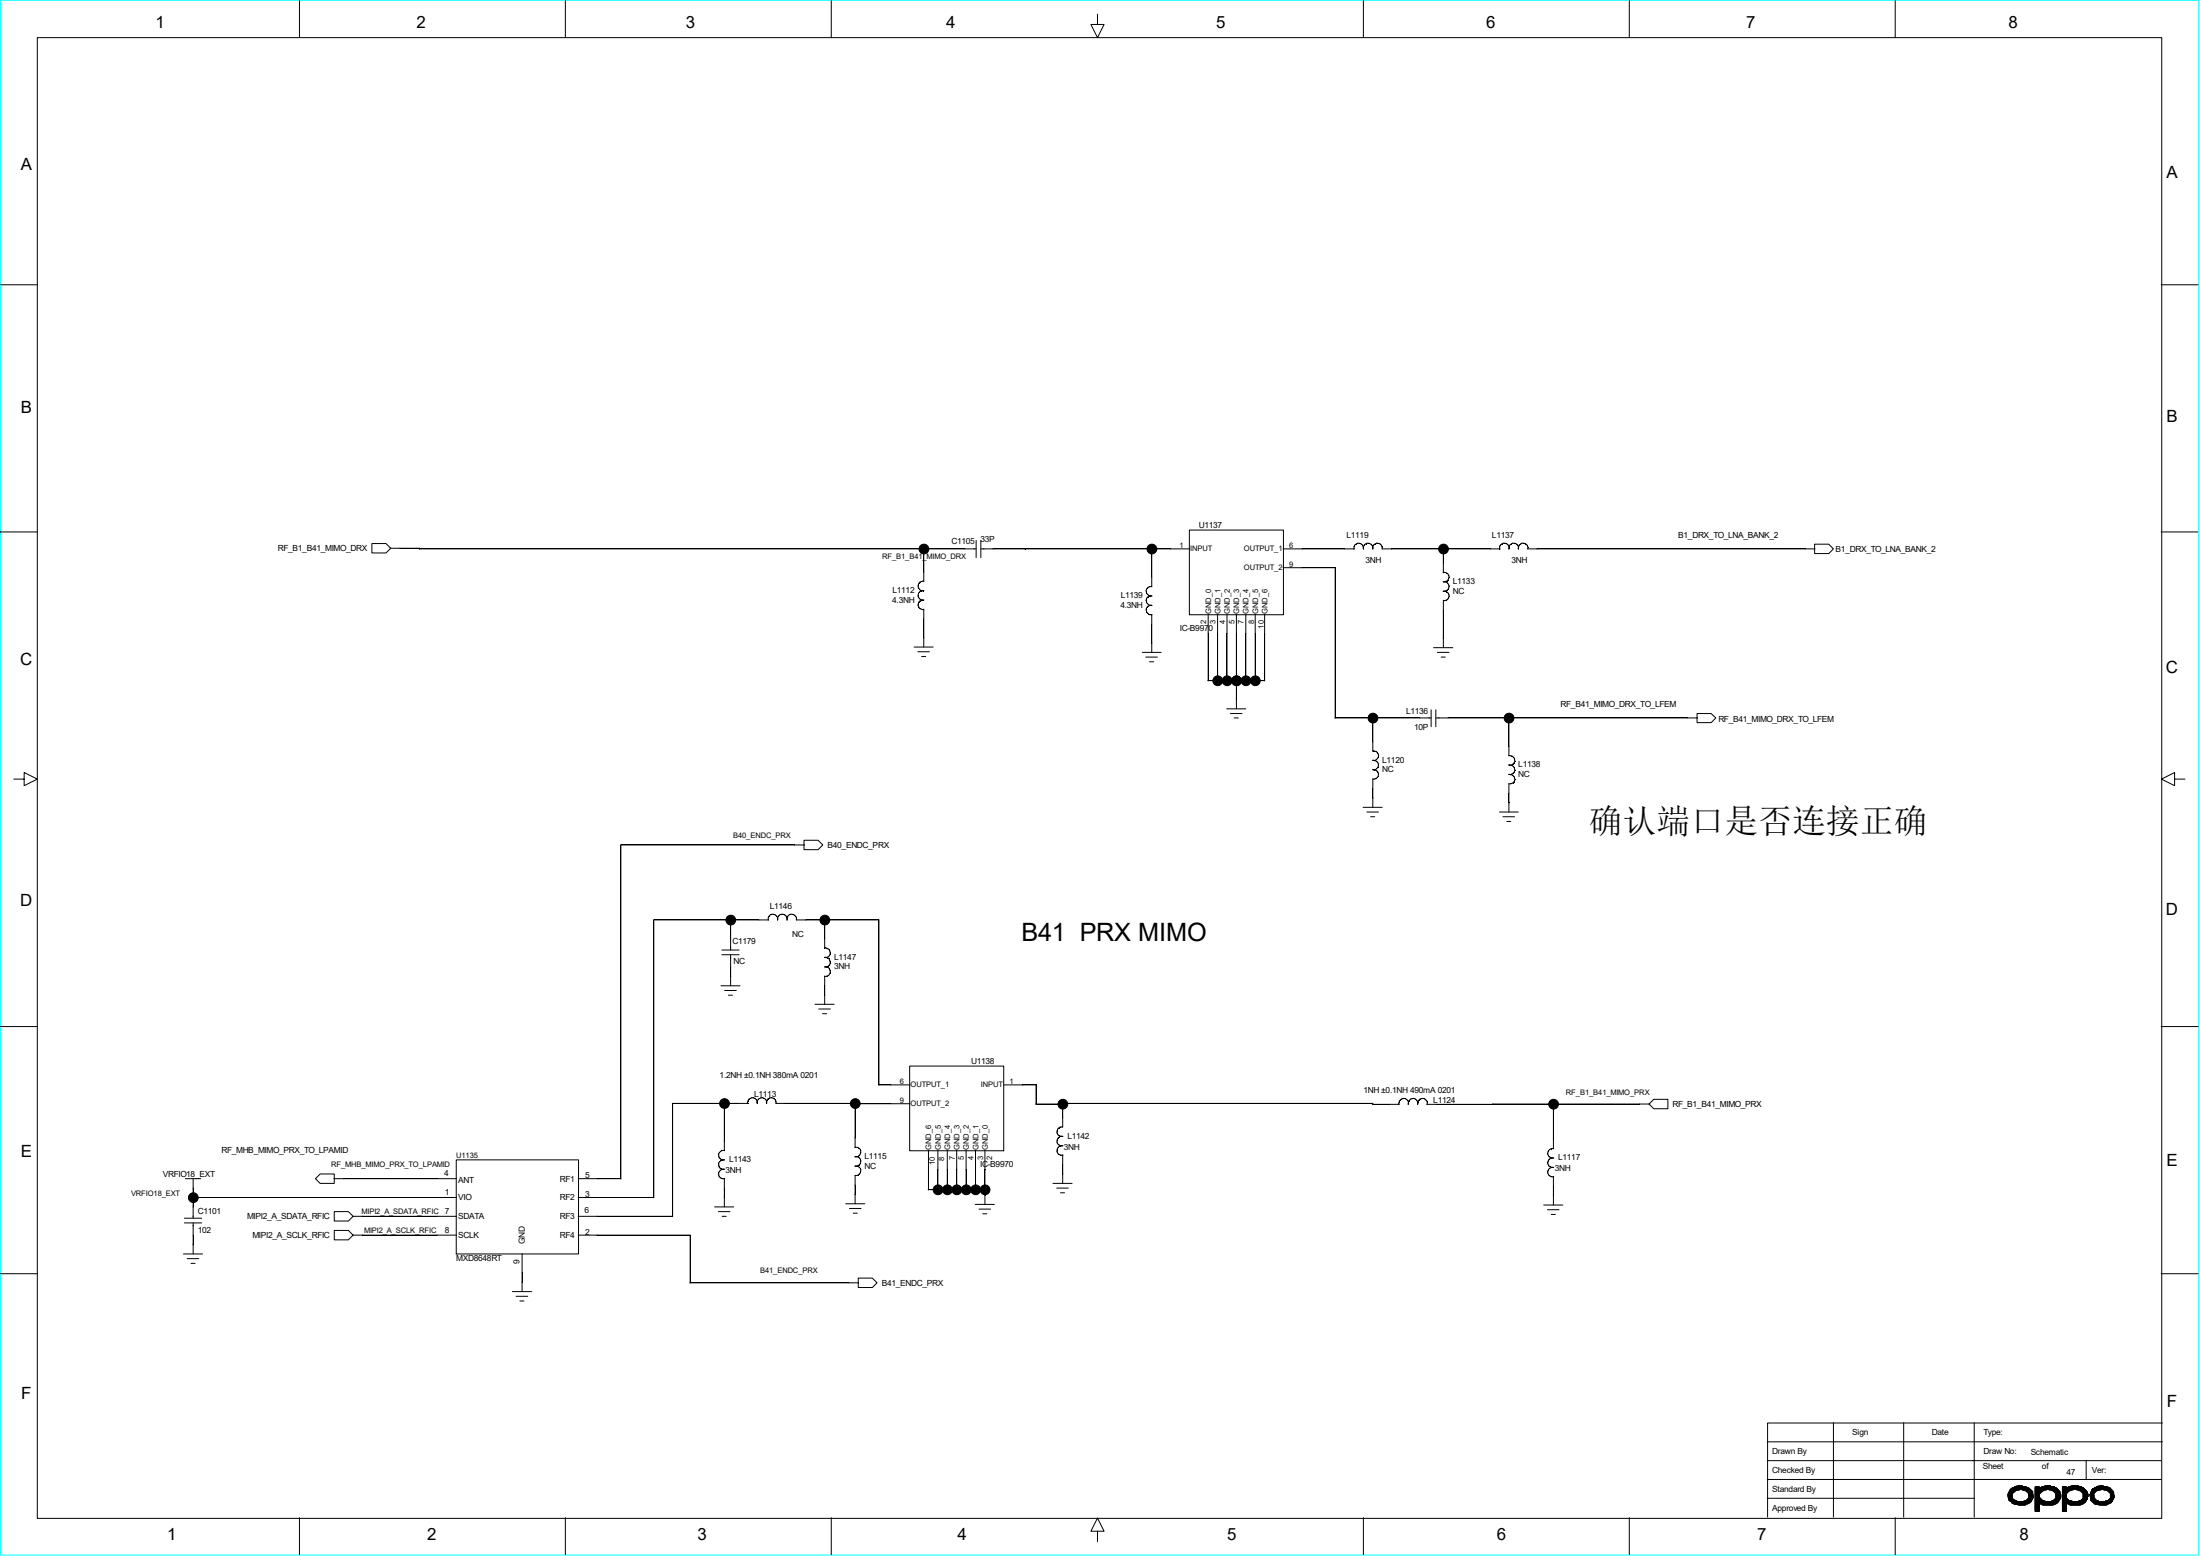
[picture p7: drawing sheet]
<svg xmlns="http://www.w3.org/2000/svg" width="297mm" height="210mm" viewBox="0 0 297 210" stroke-linecap="round" stroke-linejoin="round" font-family="sans-serif">
<path d="M.1 0h296.7v209.9h-296.7z" fill="none" stroke="#0ff" stroke-width=".14"/>
<g fill="none" stroke="#000" stroke-width=".14">
<path d="M5 5.1h286.8v199.8h-286.8zM40.4 .1v5M76.3 .1v5M112.2 .1v5M148.2 1.9v1.4h.9l-.9 1.8-.9-1.8h.9M184.1 .1v5M220 .1v5M255.9 .1v5M0 38.4h5M291.8 38.4h5M0 71.8h5M50.2 73.4h1.9l.6 .6-.6 .6h-1.9z"/>
<path d="M52.7 74h3.9v.1M56.6 74.1h75.2M124 79.2l.3 .5h.4h-.2M124.5 78.4h.2M124.5 78.4a.67 .67 0 0 0-.5 .8M124.5 79.7a.67 .67 0 0 0-.5 .8M124.7 74.1v4.4M131.8 72.9v2.4M132.4 74.1h28.2M132.4 72.9v2.4M155.3 79.2h.2M155.3 79.2a.65 .65 0 0 0-.6 .7 .65 .65 0 0 0 .8 .5"/>
<path d="M155.5 74.1v5.1M160.6 71.5h12.7v11.5h-12.7zM173.2 74.1h9.6M173.2 76.6h7.1v20.3M183.3 73.3h.2a.64 .64 0 0 1 .6 .6M183.3 73.3a.67 .67 0 0 0-.5 .8M184.5 73.3h.2a.64 .64 0 0 1 .6 .6M184.6 73.3a.67 .67 0 0 0-.5 .8M185.8 73.3h.2a.64 .64 0 0 1 .6 .6M185.8 73.3a.67 .67 0 0 0-.5 .8M186.6 74.1h15.9M186.6 73.9v.2"/>
<path d="M194.8 78.5h.3l.4 .2 .1 .3M194.8 77.3h.3l.4 .1 .1 .4M194.8 79.8h.3l.4 .2 .1 .3M194.9 74.1v3.2M195.6 77.7v.2a.64 .64 0 0 1-.6 .6M195.6 79v.2a.64 .64 0 0 1-.6 .6M202.9 73.3a.64 .64 0 0 1 .8 .8M202.9 73.3l-.1 .1a.52 .52 0 0 0-.3 .7M204.2 73.3a.64 .64 0 0 1 .8 .8M204.2 73.3l-.2 .1a.61 .61 0 0 0-.3 .7M205.4 73.3a.67 .67 0 0 1 .8 .8M205.5 73.3l-.2 .1a.61 .61 0 0 0-.3 .7"/>
<path d="M206.2 74.1h38.8M245 73.4h1.9l.6 .7-.6 .6h-1.9zM291.8 71.8h5M123.4 87.3h2.6M123.9 88h1.6M124 80.5a.65 .65 0 0 0 .7 .5h-.2M124 81.7a.65 .65 0 0 0 .7 .6M124.4 88.6h.6M124.5 81a.67 .67 0 0 0-.5 .8M124.7 82.2v5.1M154.2 88.1h2.6M154.7 88.7h1.6"/>
<path d="M155.2 89.3h.5M155.3 80.4a.65 .65 0 0 0-.6 .8 .65 .65 0 0 0 .8 .5M155.3 81.7a.65 .65 0 0 0-.6 .8 .65 .65 0 0 0 .8 .5M155.5 82.9v5.2M163.1 91.9h7.6M163.1 82.9v9M164.4 82.9v9M165.6 95.7h2.6M165.7 82.9v9M166.1 96.3h1.6M166.6 96.9h.6M166.9 82.9v12.8"/>
<path d="M168.2 82.9v9M169.5 82.9v9M170.7 82.9v9M180.2 96.9h13M185.3 96.9v4.5M193.2 95.8v2.3M193.5 87.4h2.6M193.8 96.9h35.4M193.8 95.8v2.3M194.1 88.1h1.5M194.6 88.7h.5M194.9 81v6.4"/>
<path d="M194.9 81.1h.2M195.6 80.3v.2a.64 .64 0 0 1-.6 .6M203.7 96.9v5.1M229.1 96.3h1.9l.6 .6-.6 .6h-1.9zM1.9 105.2h1.4v-.9l1.7 .9-1.7 .8v-.8M83.8 114h24.8M83.8 114v45.1M108.5 113.4h1.9l.7 .6-.7 .7h-1.9zM184 109h2.6M184.5 109.6h1.6M185 110.2h.6M185.3 101.3a.72 .72 0 0 1 .8 .6"/>
<path d="M185.3 102.6a.72 .72 0 0 1 .8 .5M185.3 103.9h.1M185.3 105.1v3.9M185.3 103.9l.5 .1 .3 .4M185.3 105.2h.2M186.1 101.8a.67 .67 0 0 1-.8 .8M186.1 103.1a.74 .74 0 0 1-.6 .8M186.1 104.4a.67 .67 0 0 1-.6 .8M202.4 109.6h2.6M202.9 110.2h1.6M203.4 110.9h.6M203.7 102a.66 .66 0 0 1 .8 .6 .66 .66 0 0 1-.8 .7"/>
<path d="M203.7 103.3a.66 .66 0 0 1 .8 .6 .66 .66 0 0 1-.8 .6M203.7 104.5a.65 .65 0 0 1 .8 .5 .65 .65 0 0 1-.6 .8M203.7 105.7v3.9M203.7 105.8h.3M293.6 105.2v-.9l-1.8 .9 1.8 .8v-.8h1.4M0 138.6h5M88.2 124.2h15.6M88.3 124.2v37.5M97.3 133.1h2.6M97.5 128.9h2.3M97.5 128.2h2.3M97.8 133.7h1.6"/>
<path d="M98.3 134.3h.6M98.6 124.2v4M98.6 128.9v4.2M104.2 123.4l.5 .1 .3 .5M104.2 123.4a.64 .64 0 0 0-.5 .8M105.5 123.4l.5 .1 .3 .5M105.5 123.4a.64 .64 0 0 0-.5 .8M106.7 123.4l.6 .1 .2 .5M106.8 123.4a.64 .64 0 0 0-.5 .8M107.5 124.2h11.2v22.3M107.5 123.9v.3M110 135.6h2.6"/>
<path d="M110.5 136.2h1.6M111 136.8h.6M111.3 124.2v3.8M111.3 131.7v3.9M111.3 128a.64 .64 0 0 1 .8 .5 .64 .64 0 0 1-.6 .7M111.3 131.8h.2M111.5 129.2h-.2a.64 .64 0 0 1 .8 .6 .64 .64 0 0 1-.6 .7M111.5 130.5h-.2a.64 .64 0 0 1 .8 .6 .64 .64 0 0 1-.6 .7M291.8 138.6h5M25 159.1h2.1M26.1 159.1v5.3M43.2 158.5h1.9v1.2h-1.9l-.6-.6z"/>
<path d="M45.1 159.1h16.5M61.6 156.5h16.5v12.7h-16.5zM78.1 159.1h5.7M90.8 148.9h10.2M90.8 148.9v15.3M97 158.6a.64 .64 0 0 0 .8 .5M97 156a.64 .64 0 0 0 .8 .5M97 157.3a.64 .64 0 0 0 .8 .5M97.5 155.3h.3M97.6 155.3h-.2a.7 .7 0 0 0-.4 .8M97.6 156.5l-.2 .1a.7 .7 0 0 0-.4 .8M97.6 157.8l-.2 .1a.7 .7 0 0 0-.4 .7"/>
<path d="M97.8 148.9v6.4M97.8 159v3.9M101.4 148.2h.2a.64 .64 0 0 1 .6 .6M101.5 148.2l-.5 .3v.4M102.7 148.2h.2a.64 .64 0 0 1 .6 .6M102.7 148.2l-.4 .3-.1 .4v-.2M103.9 148.2a.68 .68 0 0 1 .9 .6M104 148.2a.64 .64 0 0 0-.5 .7v-.2M104.7 148.9h10.7v6M104.8 148.7v.2M115.4 156.1a.67 .67 0 0 1 .8 .5M115.4 154.9a.67 .67 0 0 1 .8 .5"/>
<path d="M115.4 157.4a.67 .67 0 0 1 .8 .5M115.4 149h7.5M115.4 158.6v3.9M115.4 158.7h.3M116.2 155.3v.4a.62 .62 0 0 1-.6 .4M116.2 156.6v.4a.62 .62 0 0 1-.6 .4M116.2 157.9v.3a.62 .62 0 0 1-.6 .5M118.6 146.4h4.3M122.8 143.9h12.7v11.4h-12.7zM125.3 155.3v5.3M126.6 155.3v5.3M127.9 155.3v5.3"/>
<path d="M129.2 155.3v5.3M130.4 155.3v5.3M131.7 155.3v5.3M133 155.3v7.3M135.5 146.4h4.4v2.7M139.8 149h3.7M142.2 159.7h2.5M142.7 152.9a.64 .64 0 0 0 .8 .5M142.7 154.1a.64 .64 0 0 0 .8 .5M142.7 155.4a.64 .64 0 0 0 .8 .5M143.2 152.1h.3M143.3 152.1l-.5 .3-.1 .5"/>
<path d="M143.3 153.4l-.5 .2-.1 .6M143.3 154.6l-.5 .3-.1 .5M143.4 148.9h41.9v.2M143.5 148.9v3.2M143.5 155.9v3.8M185.3 149.1h3.6M190.1 149.1a.66 .66 0 0 0-.6-.9 .66 .66 0 0 0-.7 .9M191.4 149.1a.66 .66 0 0 0-.7-.9 .66 .66 0 0 0-.6 .9M192.6 149.1h8.9M192.7 149.1a.66 .66 0 0 0-.7-.9 .66 .66 0 0 0-.6 .9M201.5 149h21.2M201.5 149v.1"/>
<path d="M209 155.8l.1 .3 .4 .2h.3M209 157.1l.1 .3 .4 .2h.3M209 158.3l.1 .4 .4 .1h.3M209.5 155h.2M209.5 155a.67 .67 0 0 0-.5 .8M209.5 156.3a.67 .67 0 0 0-.5 .8M209.5 157.6a.67 .67 0 0 0-.5 .8M209.7 149v6.1M209.7 158.8v3.8M222.6 149l.7-.6h1.9v1.2h-1.9zM0 171.9h5M24.8 169.2h2.5"/>
<path d="M24.9 165.1h2.3M24.9 164.4h2.3M25.3 169.9h1.5M25.8 170.5h.5M26 161.6h35.6M26.1 165.1v4.1M45.1 166.1h1.9l.7 .6-.7 .6h-1.9zM45.1 163.5h1.9l.7 .7-.7 .6h-1.9zM47.6 166.7h14M47.6 164.2h14M69.2 174.3h2.6M69.7 175h1.5"/>
<path d="M70.2 175.6h.5M70.5 169.2v5.1M78.1 166.7h15.1v6.5M78.1 164.2h12.7M78.1 161.6h10.2M93.1 173.1h22.8M96.5 162.9h2.6M97 163.5h1.6M97.5 164.2h.5M114.2 162.5h2.6M114.7 163.1h1.5M115.2 163.7h.5"/>
<path d="M115.9 172.5h1.9l.6 .6-.6 .7h-1.9zM125.3 160.6h7.7M131.7 162.6h2.5M132.2 163.2h1.5M132.7 163.8h.5M142.7 160.4h1.5M143.2 161h.5M208.4 162.6h2.6M208.9 163.3h1.6M209.4 163.9h.6M291.8 171.9h5M238.6 194.6h53.3"/>
<path d="M238.6 199.7h53.2M238.6 197.1h53.2M247.5 192v12.8M257 192v12.8M266.5 192v12.8M281.6 197.1v2.6M291.9 192.1h-53.3v12.7M40.4 204.9v4.9M76.3 204.9v4.9M112.2 204.9v4.9M148.2 206.7h.9l-.9-1.8-.9 1.8h.9v1.4M184.1 204.9v4.9"/>
<path d="M220 204.9v4.9M238.6 202.2h27.9M255.9 204.9v4.9M271.1 201.6h.6M271.1 201.7h.5M271.1 201.8h.5M271.1 202h.5M271.1 202.1h.5M271.2 202.2h.4M271.2 201.3h.8M271.2 202.4h.7M271.2 202.5h.8"/>
<path d="M271.2 201.5v1M271.2 201.4v.8M271.3 202.6h.8M271.4 201.2v1.4h.6v.4v-.6M271.4 201.2v1.3M271.4 201h2.5M271.5 201v1.6v-1.5v.1M271.5 202.2v.4h.7M271.5 201a2.22 2.22 0 0 1 2.9 .3l.1 .8a1.54 1.54 0 0 1-1.7 1l-.9-.1-.7-.5-.1-.8zM271.6 201.6l.5-.4 .7-.2 .7 .2 .4 .4v.6a1.54 1.54 0 0 1-2.3 0zM271.6 200.9v1.8M271.6 200.8h2.2"/>
<path d="M271.7 200.8v.7M271.7 202.3v.6M271.9 202.5v.5h1.9M271.9 200.8v.7h-.7M272 200.7v.5M272 200.7h1.4M272.1 200.7v.5h-.8M272.1 202.6v.4M272.2 200.7v.4M272.2 202.6v.4M272.2 200.6h.8M272.4 200.7v.4"/>
<path d="M272.4 202.7v.4M272.5 203.1h1M272.5 200.5v.6M272.5 202.7v.4M272.6 200.5v.6h-1.3M272.6 202.7v.4M272.8 200.5v.5M272.8 202.7v.4M272.9 200.5v.5M272.9 202.7v.4M273 200.5v.6h1.2M273 202.7v.4"/>
<path d="M273.1 200.7v.4M273.1 202.7v.4M273.3 200.7v.4M273.3 202.6v.5M273.3 202.6h1M273.4 200.7v.4M273.4 202.6v.5M273.4 201.2h.9M273.5 202.6v.4v-.4M273.5 200.7v.5M273.6 201.3h.8M273.6 200.8v.5"/>
<path d="M273.6 202.4v.6h-1.5M273.7 201.5h.7M273.8 200.8v.7M273.8 202.3v.6M273.9 202.2h.5M273.9 201.6h.5M273.9 201.7h.5M273.9 201.8h.6M273.9 202h.6M273.9 202.1h.6M273.9 200.8v.8M273.9 202.2v.7"/>
<path d="M274 200.9v2h-2.4M274.2 201v1.7h-2.6M274.3 201.2v1.3h-.7M274.4 201.3v1.1h-.7M274.7 202.2h.7M274.7 201h3M274.7 201.2h1.2M274.7 201.6h.6M274.7 201.7h.6M274.7 201.8h.6M274.7 202h.6M274.7 202.1h.6"/>
<path d="M274.7 202.4h.8M274.7 202.5h1M274.7 202.6h1.1M274.7 203h.6M274.7 203.1h.6M274.7 200.8h2.9M274.7 200.7h.6M274.7 203.2h.6M274.7 203.4h.6M274.7 203.5h.6M274.7 203.6h.6M274.7 203.8h.6"/>
<path d="M274.7 203.9h.6M274.8 200.7h.5v.3v-.2l.9-.2h.6l.3 .1a1.21 1.21 0 0 1 1 .9 1.21 1.21 0 0 1-.4 1.3 2.25 2.25 0 0 1-1.4 .2 .83 .83 0 0 1-.9-.2h-.1v1.1h-.5zM274.8 200.7v3.3M274.9 200.7v3.3M275 200.7v3.3M275.2 200.7v3.3M275.3 200.7v3.3h-.6M275.3 201.6l.5-.4 .6-.2 .8 .2 .4 .4v.6a1.54 1.54 0 0 1-2.3 0zM275.4 200.8v.8M275.4 202.2v.7M275.5 203h2.1M275.5 200.8v.7h-.8"/>
<path d="M275.5 202.3v.7M275.6 200.7h1.7M275.7 200.7v.6h-1M275.7 202.4v.6M275.8 200.7v.5M275.8 202.6v.5M275.9 200.7v.4M275.9 202.6v.5M276.1 200.5v.6M276.1 202.6v.5M276.1 200.6h.7M276.2 200.5v.6h-1.5"/>
<path d="M276.2 202.7v.4M276.3 200.5v.6M276.3 202.7v.4M276.4 200.5v.5M276.4 202.7v.4M276.6 200.5v.6M276.6 202.7v.4M276.6 201.1h1.2M276.7 200.5v.6M276.7 202.7v.4M276.8 200.5v.6M276.8 202.7v.4"/>
<path d="M276.9 200.7v.4M276.9 202.6v.5M277 201.2h1M277 202.6h.8M277.1 200.7v.4M277.1 202.6v.5M277.2 200.7v.5M277.2 202.6v.5h-1.4M277.3 201.3h.8M277.3 202.5h.7M277.3 200.7v.6M277.3 202.4v.6"/>
<path d="M277.4 201.5h.7M277.5 200.8v.7M277.5 202.3v.7M277.5 202.2h.7M277.5 201.6h.6M277.5 201.7h.7M277.5 201.8h.7M277.5 202.1h.7M277.6 200.8v.8M277.6 202.2v.7M277.7 200.9v2h-3M277.8 201v1.7h-3.1"/>
<path d="M278 201.2v1.4M278.1 201.3v1.1h-.7M278.2 201.8v.2h-.7M278.4 202.2h.6M278.4 201h3M278.4 201.2h1.1M278.4 201.6h.6M278.4 201.7h.6M278.4 201.8h.6M278.4 202h.6M278.4 202.1h.6M278.4 202.4h.7"/>
<path d="M278.4 202.5h.8M278.4 202.6h1.1M278.4 203h.6M278.4 203.1h.6M278.4 200.8h2.9M278.4 200.7h.6M278.4 203.2h.6M278.4 203.4h.6M278.4 203.5h.6M278.4 203.6h.6M278.4 203.8h.6M278.4 203.9h.6"/>
<path d="M278.5 200.7h.5v.3v-.2h.1a2.02 2.02 0 0 1 2.4 .3l.1 .2a.49 .49 0 0 1 .2 .8 1.18 1.18 0 0 1-1.6 1h-.2a.83 .83 0 0 1-.9-.2h-.1v1.1h-.5zM278.5 200.7v3.3M278.6 200.7v3.3M278.7 200.7v3.3M278.8 200.7v3.3M279 200.7v3.3h-.6M279.1 200.8v.7h-.7M279.1 202.3v.6M279.2 203h2.1M279.2 200.7v.6h-.8M279.2 202.4v.6M279.3 200.7h1.7"/>
<path d="M279.4 200.7v.5M279.4 202.6v.4M279.4 201.2l.7-.2 .8 .2 .4 .4v.6a1.54 1.54 0 0 1-2.3 0v-.6zM279.5 200.7v.4M279.5 202.6v.5M279.6 200.5v.6M279.6 202.6v.5M279.7 200.5v.6h-1.3M279.7 202.6v.5M279.9 200.5v.6M279.9 202.7v.4M280 200.5v.5"/>
<path d="M280 202.7v.4M280.1 200.5v.5M280.1 202.7v.4M280.2 200.5v.5M280.2 202.7v.4M280.3 201.1h1.2M280.4 200.5v.6M280.4 202.7v.4M280.5 200.5v.6M280.5 202.7v.4M280.6 200.5v.6M280.6 202.6v.5"/>
<path d="M280.7 201.2h.9M280.8 200.7v.4M280.8 202.6v.5M280.8 202.6h.7M280.9 200.7v.5M280.9 202.6v.5h-1.5M281 201.3h.8M281 202.5h.6M281 200.7v.6M281 202.4v.6M281.1 201.5h.7M281.1 200.8v.7"/>
<path d="M281.1 202.3v.7M281.2 202.2h.6M281.2 201.6h.7M281.2 201.7h.7M281.2 201.8h.7M281.2 202h.7M281.2 202.1h.6M281.3 200.8v2.1M281.4 200.9v2h-3M281.5 201v1.7h-3.1M281.6 201.2v1.4M281.8 201.3v1.1h-.7"/>
<path d="M282.1 201.7h.6M282.2 201.8h.5M282.2 202h.5M282.2 202.2h.5M282.2 201.6h.5M282.2 202.4h.6M282.3 201.3v1.2h.7M282.3 202.1h.4M282.4 201.2h.8M282.4 202.6h.8M282.4 201v1.6M282.5 201h2.4"/>
<path d="M282.5 200.9v1.8M282.5 201a2.06 2.06 0 0 1 2.8 .3l.2 .8-.4 .6-.8 .4-1.5-.1-.5-.5-.1-.8zM282.6 202.9h2.4M282.7 200.9v2M282.7 200.8h2.1M282.8 200.8v.7h-.6M282.8 202.2v.8M282.9 200.8v.5h-.5M282.9 202.3v.7M283 200.7h1.3M283 201.2l.8-.2 .8 .2 .3 .4v.6a1.54 1.54 0 0 1-2.2 0v-.6zM283 200.7v.5"/>
<path d="M283 202.4v.6M283.2 200.7v.4M283.2 202.6v.4M283.3 200.6h.6M283.3 200.7v.4M283.3 202.6v.5M283.4 200.7v.4M283.4 202.7v.4M283.5 200.5v.6h-1M283.5 202.7v.4M283.7 200.5v.6M283.7 202.7v.4"/>
<path d="M283.8 200.5v.5M283.8 202.7v.4M283.9 200.5v.6M283.9 202.7v.4M284 201.1h1.1M284.1 200.7v.4M284.1 202.7v.4M284.2 200.7v.4M284.2 202.7v.4M284.3 200.7v.4M284.3 202.6v.5M284.4 200.7v.4"/>
<path d="M284.4 202.6v.5h-1M284.5 201.2h.7M284.6 200.7v.5M284.6 202.6v.4h-1.9M284.6 201.3h.7M284.6 202.5h.6M284.7 200.8v.5M284.7 202.4v.6M284.8 201.5h.5M284.8 200.8v.7M284.8 202.3v.6M284.9 202.2h.4"/>
<path d="M284.9 201.6h.4M284.9 201.7h.4M284.9 201.8h.6M284.9 202h.6M284.9 202.1h.6M284.9 200.9v2M285.1 201v1.7h-2.6M285.2 201.2v1.4h-.9M285.3 201.3v1.1h-.5"/>
<circle cx="124.7" cy="74.1" r=".66"/>
<circle cx="155.5" cy="74.1" r=".66"/>
<circle cx="194.9" cy="74.1" r=".66"/>
<circle cx="164.4" cy="91.9" r=".66"/>
<circle cx="165.7" cy="91.9" r=".66"/>
<circle cx="166.9" cy="91.9" r=".66"/>
<circle cx="168.2" cy="91.9" r=".66"/>
<circle cx="169.5" cy="91.9" r=".66"/>
<circle cx="185.4" cy="96.9" r=".66"/>
<circle cx="203.7" cy="96.9" r=".66"/>
<circle cx="98.7" cy="124.2" r=".66"/>
<circle cx="111.4" cy="124.2" r=".66"/>
<circle cx="97.8" cy="148.9" r=".66"/>
<circle cx="115.5" cy="148.9" r=".66"/>
<circle cx="143.5" cy="149" r=".66"/>
<circle cx="209.7" cy="149" r=".66"/>
<circle cx="26.1" cy="161.6" r=".66"/>
<circle cx="126.6" cy="160.6" r=".66"/>
<circle cx="127.9" cy="160.6" r=".66"/>
<circle cx="129.2" cy="160.6" r=".66"/>
<circle cx="130.5" cy="160.6" r=".66"/>
<circle cx="131.7" cy="160.6" r=".66"/>
<circle cx="133" cy="160.6" r=".66"/>
</g>
<g fill="#000">
<path d="M56.6 74v.1z" fill-rule="evenodd"/>
<path d="M194.9 74.1v1.9z" fill-rule="evenodd"/>
<path d="M163.1 91.9h1.3z" fill-rule="evenodd"/>
<path d="M164.4 91.9h1.3z" fill-rule="evenodd"/>
<path d="M165.7 91.9h1.2z" fill-rule="evenodd"/>
<path d="M166.9 91.9h1.3z" fill-rule="evenodd"/>
<path d="M168.2 91.9h1.3z" fill-rule="evenodd"/>
<path d="M169.5 91.9h1.2z" fill-rule="evenodd"/>
<path d="M185.3 106.4v1.3z" fill-rule="evenodd"/>
<path d="M203.7 107.1v1.2z" fill-rule="evenodd"/>
<path d="M98.6 130.5v1.3z" fill-rule="evenodd"/>
<path d="M111.3 133.1v1.2z" fill-rule="evenodd"/>
<path d="M97.8 148.9h1.9z" fill-rule="evenodd"/>
<path d="M115.4 159.9v1.3z" fill-rule="evenodd"/>
<path d="M118.7 146.4h1.6z" fill-rule="evenodd"/>
<path d="M138 146.4h1.9z" fill-rule="evenodd"/>
<path d="M143.5 157.2v1.3z" fill-rule="evenodd"/>
<path d="M143.5 149v1.8z" fill-rule="evenodd"/>
<path d="M143.5 148.9v.1z" fill-rule="evenodd"/>
<path d="M185.3 148.9v.2z" fill-rule="evenodd"/>
<path d="M26.1 166.7v1.3z" fill-rule="evenodd"/>
<path d="M26.1 161.6v1.3z" fill-rule="evenodd"/>
<path d="M26.1 160.4v1.2z" fill-rule="evenodd"/>
<path d="M70.5 171.8v1.3z" fill-rule="evenodd"/>
<path d="M97.8 160.4v1.2z" fill-rule="evenodd"/>
<path d="M125.3 160.6h1.3z" fill-rule="evenodd"/>
<path d="M126.6 160.6h1.3z" fill-rule="evenodd"/>
<path d="M127.9 160.6h1.3z" fill-rule="evenodd"/>
<path d="M129.2 160.6h1.2z" fill-rule="evenodd"/>
<path d="M130.4 160.6h1.3z" fill-rule="evenodd"/>
<path d="M131.7 160.6h1.3z" fill-rule="evenodd"/>
<path d="M133 160.6v.7z" fill-rule="evenodd"/>
<path d="M209.7 160.1v1.3z" fill-rule="evenodd"/>
<circle cx="124.7" cy="74.1" r=".67"/>
<circle cx="155.5" cy="74.1" r=".67"/>
<circle cx="194.9" cy="74.1" r=".67"/>
<circle cx="164.4" cy="91.9" r=".67"/>
<circle cx="165.7" cy="91.9" r=".67"/>
<circle cx="166.9" cy="91.9" r=".67"/>
<circle cx="168.2" cy="91.9" r=".67"/>
<circle cx="169.5" cy="91.9" r=".67"/>
<circle cx="185.4" cy="96.9" r=".67"/>
<circle cx="203.7" cy="96.9" r=".67"/>
<circle cx="98.7" cy="124.2" r=".67"/>
<circle cx="111.4" cy="124.2" r=".67"/>
<circle cx="97.8" cy="148.9" r=".67"/>
<circle cx="115.5" cy="148.9" r=".67"/>
<circle cx="143.5" cy="149" r=".67"/>
<circle cx="209.7" cy="149" r=".67"/>
<circle cx="26.1" cy="161.6" r=".67"/>
<circle cx="126.6" cy="160.6" r=".67"/>
<circle cx="127.9" cy="160.6" r=".67"/>
<circle cx="129.2" cy="160.6" r=".67"/>
<circle cx="130.4" cy="160.6" r=".67"/>
<circle cx="131.7" cy="160.6" r=".67"/>
<circle cx="133" cy="160.6" r=".67"/>
</g>
<text font-size="4.6" x="214.5" y="112.4">确认端口是否连接正确</text>
<text font-size="3.4" x="137.9" y="127">B41 PRX MIMO</text>
<g font-size="2.3">
<text x="21" y="3.8">1</text>
<text x="56.2" y="3.8">2</text>
<text x="92.6" y="3.8">3</text>
<text x="127.7" y="3.8">4</text>
<text x="164.2" y="3.8">5</text>
<text x="200.6" y="3.8">6</text>
<text x="235.8" y="3.8">7</text>
<text x="271.1" y="3.8">8</text>
<text x="2.8" y="22.9">A</text>
<text x="292.5" y="24.1">A</text>
<text x="2.8" y="55.8">B</text>
<text x="292.5" y="56.9">B</text>
<text x="2.7" y="89.7">C</text>
<text x="292.4" y="90.8">C</text>
<text x="2.7" y="122.3">D</text>
<text x="292.4" y="123.4">D</text>
<text x="2.8" y="156.2">E</text>
<text x="292.5" y="157.3">E</text>
<text x="2.8" y="188.8">F</text>
<text x="292.5" y="189.9">F</text>
<text x="22.6" y="207.8">1</text>
<text x="57.7" y="207.8">2</text>
<text x="94.2" y="207.8">3</text>
<text x="129.2" y="207.8">4</text>
<text x="165.7" y="207.8">5</text>
<text x="202.1" y="207.8">6</text>
<text x="237.2" y="207.8">7</text>
<text x="272.6" y="207.8">8</text>
</g>
<g font-size="1.1">
<text x="161.8" y="71.2">U1137</text>
<text x="37.5" y="74.4">RF_B1_B41_MIMO_DRX</text>
<text x="128.4" y="73.5">C1105</text>
<text x="132.4" y="73.1">33P</text>
<text x="181.8" y="72.6">L1119</text>
<text x="184.4" y="75.9">3NH</text>
<text x="201.4" y="72.6">L1137</text>
<text x="204" y="75.9">3NH</text>
<text x="226.6" y="72.6">B1_DRX_TO_LNA_BANK_2</text>
<text x="247.8" y="74.5">B1_DRX_TO_LNA_BANK_2</text>
<text x="120.4" y="81.3">4.3NH</text>
<text x="120.5" y="80.1">L1112</text>
<text x="151.3" y="82">4.3NH</text>
<text x="151.3" y="80.8">L1139</text>
<text x="196.1" y="80.1">NC</text>
<text x="196.1" y="78.9">L1133</text>
<text x="159.3" y="85.2">IC-B9970</text>
<text x="210.7" y="95.5">RF_B41_MIMO_DRX_TO_LFEM</text>
<text x="189.8" y="96.4">L1136</text>
<text x="190.9" y="98.5">10P</text>
<text x="232" y="97.4">RF_B41_MIMO_DRX_TO_LFEM</text>
<text x="186.6" y="103">L1120</text>
<text x="186.6" y="104.2">NC</text>
<text x="205" y="103.6">L1138</text>
<text x="205" y="104.9">NC</text>
<text x="111.7" y="114.4">B40_ENDC_PRX</text>
<text x="103.9" y="122.7">L1146</text>
<text x="98.9" y="127.4">C1179</text>
<text x="99" y="130.1">NC</text>
<text x="106.9" y="126.5">NC</text>
<text x="112.6" y="129.6">L1147</text>
<text x="112.6" y="130.9">3NH</text>
<text x="131.1" y="143.6">U1138</text>
<text x="97.2" y="145.5">1.2NH ±0.1NH 380mA 0201</text>
<text x="101.8" y="148.1">L1113</text>
<text x="184.1" y="147.6">1NH ±0.1NH 490mA 0201</text>
<text x="193.5" y="148.8">L1124</text>
<text x="225.8" y="149.4">RF_B1_B41_MIMO_PRX</text>
<text x="29.9" y="155.7">RF_MHB_MIMO_PRX_TO_LPAMID</text>
<text x="143.6" y="155.2">3NH</text>
<text x="144.1" y="153.7">L1142</text>
<text x="22" y="158.8">VRFIO18_EXT</text>
<text x="60" y="158.7">4</text>
<text x="60.1" y="161.3">1</text>
<text x="61.8" y="159.6">ANT</text>
<text x="75.6" y="159.5">RF1</text>
<text x="79" y="159">5</text>
<text x="79" y="161.5">3</text>
<text x="98" y="158.4">3NH</text>
<text x="98.4" y="156.9">L1143</text>
<text x="116.7" y="156.5">L1115</text>
<text x="116.7" y="157.7">NC</text>
<text x="132.3" y="157.6">IC-B9970</text>
<text x="209.9" y="158.1">3NH</text>
<text x="210.4" y="156.6">L1117</text>
<text x="26.7" y="163.9">C1101</text>
<text x="26.7" y="166.4">102</text>
<text x="33.4" y="164.5">MIPI2_A_SDATA_RFIC</text>
<text x="34.1" y="167.1">MIPI2_A_SCLK_RFIC</text>
<text x="60.1" y="166.4">8</text>
<text x="60.1" y="163.9">7</text>
<text x="61.8" y="167.1">SCLK</text>
<text x="61.8" y="162">VIO</text>
<text x="61.8" y="164.5">SDATA</text>
<text x="70.9" y="167.9" transform="rotate(-90 70.9 167.9)">GND</text>
<text x="75.6" y="162">RF2</text>
<text x="75.6" y="164.5">RF3</text>
<text x="75.6" y="167.1">RF4</text>
<text x="78.9" y="163.7">6</text>
<text x="79" y="166.6">2</text>
<text x="61.6" y="170.2">MXD8648RT</text>
<text x="70.1" y="170.6" transform="rotate(-90 70.1 170.6)">9</text>
<text x="119" y="173.5">B41_ENDC_PRX</text>
<text x="239.3" y="196.3">Drawn By</text>
<text x="250.1" y="193.7">Sign</text>
<text x="260.8" y="193.7">Date</text>
<text x="267.8" y="193.7">Type:</text>
<text x="267.8" y="196.3">Draw No:</text>
<text x="274.2" y="196.3">Schematic</text>
<text x="239.3" y="198.8">Checked By</text>
<text x="239.3" y="201.3">Standard By</text>
<text x="239.3" y="203.9">Approved By</text>
<text x="267.7" y="198.3">Sheet</text>
<text x="275.7" y="198.3">of</text>
<text x="279" y="199.1">47</text>
<text x="282.4" y="198.8">Ver:</text>
</g>
<g font-size="1">
<text x="119.1" y="75.4">RF_B1_B41_MIMO_DRX</text>
<text x="159.3" y="74">1</text>
<text x="160.7" y="74.4">INPUT</text>
<text x="167.9" y="74.4">OUTPUT_1</text>
<text x="167.9" y="77">OUTPUT_2</text>
<text x="174" y="76.5">9</text>
<text x="174" y="74">6</text>
<text x="163.5" y="82.8" transform="rotate(-90 163.5 82.8)">GND_0</text>
<text x="164.8" y="82.8" transform="rotate(-90 164.8 82.8)">GND_1</text>
<text x="166" y="82.8" transform="rotate(-90 166 82.8)">GND_2</text>
<text x="167.3" y="82.8" transform="rotate(-90 167.3 82.8)">GND_3</text>
<text x="168.6" y="82.8" transform="rotate(-90 168.6 82.8)">GND_4</text>
<text x="169.8" y="82.8" transform="rotate(-90 169.8 82.8)">GND_5</text>
<text x="171.1" y="82.8" transform="rotate(-90 171.1 82.8)">GND_6</text>
<text x="162.9" y="84.2" transform="rotate(-90 162.9 84.2)">2</text>
<text x="164.1" y="84.2" transform="rotate(-90 164.1 84.2)">3</text>
<text x="165.4" y="84.2" transform="rotate(-90 165.4 84.2)">4</text>
<text x="166.7" y="84.2" transform="rotate(-90 166.7 84.2)">5</text>
<text x="167.9" y="84.2" transform="rotate(-90 167.9 84.2)">7</text>
<text x="169.3" y="84.3" transform="rotate(-90 169.3 84.3)">8</text>
<text x="170.6" y="84.8" transform="rotate(-90 170.6 84.8)">10</text>
<text x="99" y="113.2">B40_ENDC_PRX</text>
<text x="121.5" y="148.8">9</text>
<text x="121.5" y="146.3">6</text>
<text x="122.9" y="146.8">OUTPUT_1</text>
<text x="122.9" y="149.3">OUTPUT_2</text>
<text x="132.4" y="146.8">INPUT</text>
<text x="136.3" y="146.3">1</text>
<text x="211.4" y="147.7">RF_B1_B41_MIMO_PRX</text>
<text x="125.7" y="155.2" transform="rotate(-90 125.7 155.2)">GND_6</text>
<text x="127" y="155.2" transform="rotate(-90 127 155.2)">GND_5</text>
<text x="128.3" y="155.2" transform="rotate(-90 128.3 155.2)">GND_4</text>
<text x="129.5" y="155.2" transform="rotate(-90 129.5 155.2)">GND_3</text>
<text x="130.8" y="155.2" transform="rotate(-90 130.8 155.2)">GND_2</text>
<text x="132.1" y="155.2" transform="rotate(-90 132.1 155.2)">GND_1</text>
<text x="133.4" y="155.2" transform="rotate(-90 133.4 155.2)">GND_0</text>
<text x="17.7" y="161.4">VRFIO18_EXT</text>
<text x="44.7" y="157.6">RF_MHB_MIMO_PRX_TO_LPAMID</text>
<text x="61.6" y="156.3">U1135</text>
<text x="126.2" y="157.2" transform="rotate(-90 126.2 157.2)">10</text>
<text x="127.5" y="156.6" transform="rotate(-90 127.5 156.6)">8</text>
<text x="128.9" y="156.6" transform="rotate(-90 128.9 156.6)">7</text>
<text x="130.1" y="156.5" transform="rotate(-90 130.1 156.5)">5</text>
<text x="131.4" y="156.5" transform="rotate(-90 131.4 156.5)">4</text>
<text x="132.7" y="156.6" transform="rotate(-90 132.7 156.6)">3</text>
<text x="133.9" y="156.5" transform="rotate(-90 133.9 156.5)">2</text>
<text x="48.8" y="163.9">MIPI2_A_SDATA_RFIC</text>
<text x="49.1" y="166.5">MIPI2_A_SCLK_RFIC</text>
<text x="102.6" y="171.8">B41_ENDC_PRX</text>
</g>
</svg>
